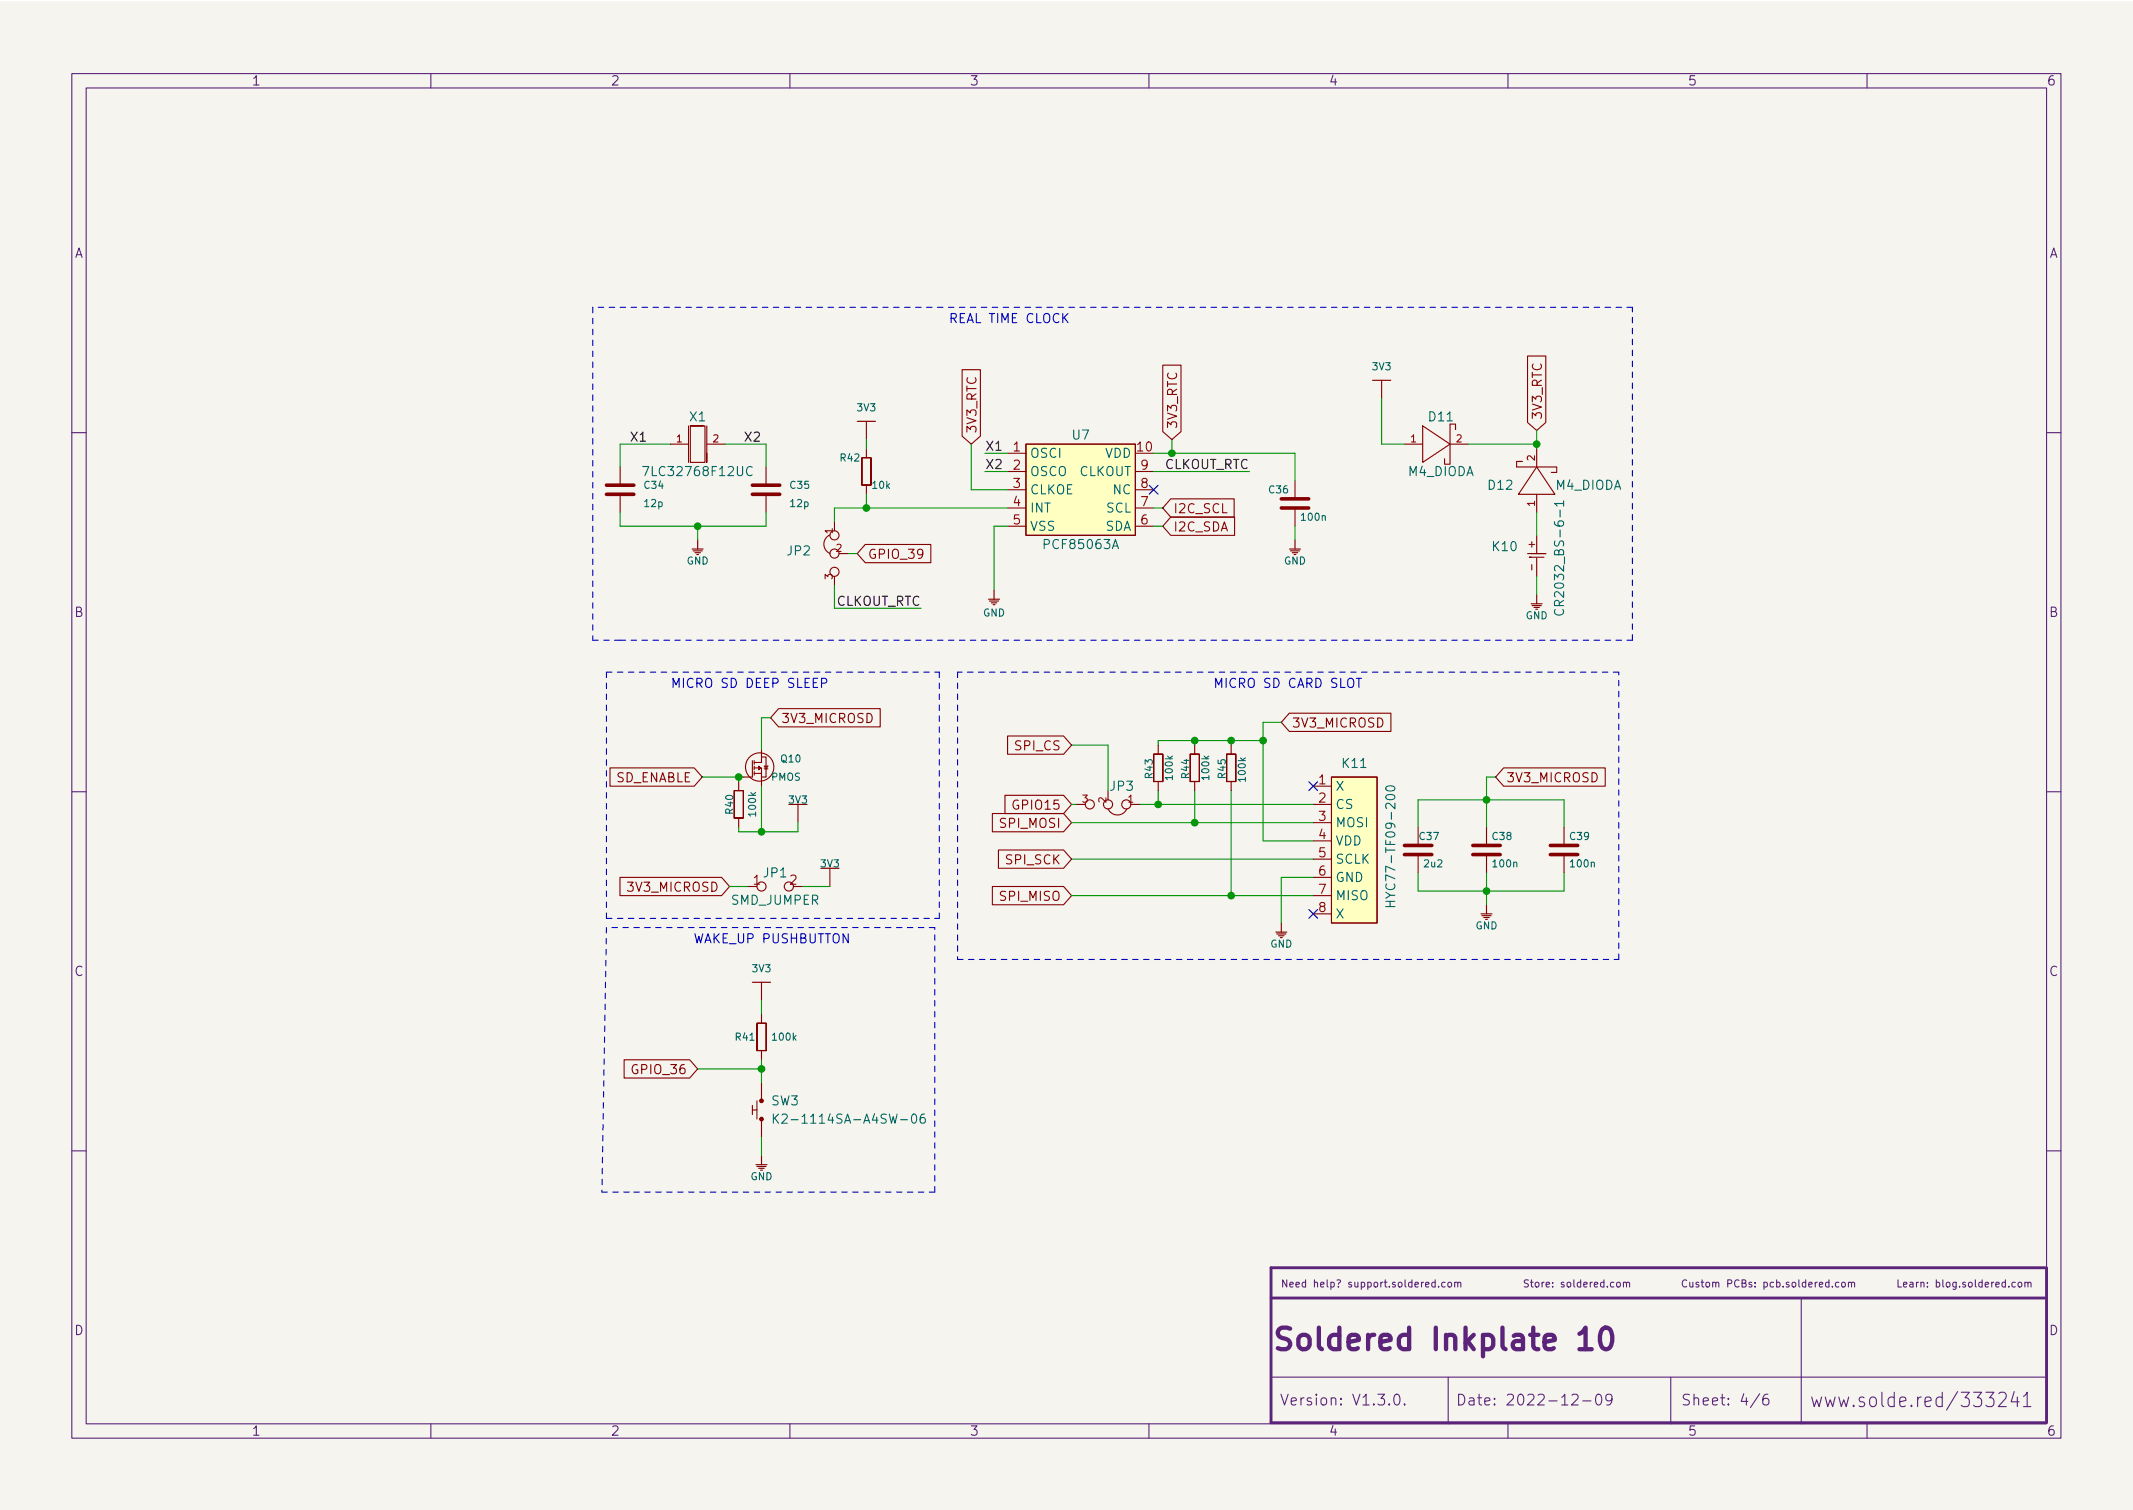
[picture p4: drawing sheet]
<svg xmlns="http://www.w3.org/2000/svg" width="297mm" height="210mm" viewBox="0 0 297 210" stroke-linecap="round" stroke-linejoin="round" font-family="sans-serif">
<path d="M0 .2h297v210.1h-297z" fill="#f5f4ef" stroke="#f5f4ef" stroke-width=".14"/>
<g fill="none" stroke="#5b2379" stroke-width=".15">
<path d="M10 10.2h277v190.1h-277zM12 12.2h273v186.1h-273zM60 10.2v2M110 10.2v2M160 10.2v2M210 10.2v2M260 10.2v2M10 60.2h2M285 60.2h2M10 110.2h2M285 110.2h2M10 160.2h2"/>
<path d="M199.9 178.6l-.3-.1-.2 .2 .1 .5h.4M199.9 178.2v1M200.3 179.1v.1M201.2 178.6l-.2-.1-.2 .2 .1 .5h.3M201.7 178.6l.3-.1 .1 .2v.3l-.1 .2h-.3l-.1-.2zM202.6 178.6l.1-.1 .3 .1v.6M202.6 178.5v.7M203 178.7l.1-.2 .3 .1v.6M225.2 178.6l.1-.1 .3 .1v.4v.2h-.3l-.1-.1zM226.1 178.6l.1-.1 .3 .1v.6M226.1 178.5v.7M226.5 178.7l.1-.2 .3 .1v.6"/>
<path d="M234.9 178.3a.47 .47 0 0 0-.7 .3 .47 .47 0 0 0 .5 .6l.2-.1M235.3 178.5l.1 .7h.2l.1-.1M235.7 178.5v.7M236.6 178.6l-.3-.1-.1 .2v.1l.4 .1v.3h-.4M236.9 178.5h.4M237 178.2v.9l.3 .1M237.6 178.6l.3-.1 .2 .2v.3l-.2 .2h-.3v-.2zM238.5 178.6l.1-.1 .3 .1v.6M238.5 178.5v.7M238.9 178.7l.2-.2 .2 .1 .1 .6M240.6 178.7h.5l.1-.2-.1-.2-.5-.1v1M242.2 178.3a.47 .47 0 0 0-.7 .3 .47 .47 0 0 0 .5 .6l.2-.1"/>
<path d="M242.6 178.7l.4-.1 .1-.1v-.2l-.5-.1v1h.4l.1-.1 .1-.2-.3-.2M243.9 178.6l-.2-.1-.1 .2v.1l.3 .1v.3h-.3M244.4 179.1v.1M244.4 178.6v.1M245.6 178.6l.3-.1 .2 .2-.1 .5h-.4M245.6 178.5v1M247 178.6l-.3-.1-.2 .2 .1 .5h.4M247.4 178.6l.3-.1 .2 .2-.1 .5h-.4M247.4 178.2v1M248.3 179.1v.1M249.1 178.6l-.2-.1-.2 .2 .1 .1 .3 .1v.3h-.4M249.6 178.6l.3-.1 .2 .2v.3l-.2 .2h-.3v-.2z"/>
<path d="M250.5 178.2v.9l.1 .1M251.5 178.6l-.3-.1-.2 .2 .1 .5h.4M251.5 178.2v1M251.9 178.9l.5-.1-.1-.2-.3-.1-.1 .2v.5h.4M252.8 178.5v.7M253.1 178.5l-.3 .2M253.4 178.9l.4-.1v-.2l-.3-.1-.1 .2v.5h.4M254.7 178.6l-.3-.1-.2 .2 .1 .5h.4M254.7 178.2v1M255.2 179.1v.1M256.1 178.6l-.3-.1-.2 .2 .1 .5h.4M256.5 178.6l.1-.1 .3 .1 .1 .4-.1 .2h-.3l-.1-.1z"/>
<path d="M257.4 178.6l.2-.1 .2 .1v.6M257.4 178.5v.7M257.8 178.7l.2-.2 .2 .1 .1 .6M280.6 178.6l-.2-.1-.2 .2 .1 .5h.3M281.1 178.6l.1-.1 .3 .1 .1 .4-.1 .2h-.3l-.1-.1zM282 178.6l.1-.1 .3 .1v.6M282 178.5v.7M282.4 178.7l.2-.2 .2 .1v.6M285 160.2h2M60 198.3v2M110 198.3v2M160 198.3v2"/>
<path d="M177 191.8h108M194.3 194.2a.36 .36 0 0 1 .6 .2 .77 .77 0 0 1-.4 1.2 1 1 0 0 1-.2-1.4zM195.6 195.5l.1 .1h-.1h-.1l.1-.1v.1M201.7 191.8v6.5M210 198.3v2M218.9 194.3l.2-.2 .5 .1a.41 .41 0 0 1 .1 .6l-.9 .8h1M220.4 195.1h1.2M222.4 194.2a.36 .36 0 0 1 .6 .2 .77 .77 0 0 1-.4 1.2 1 1 0 0 1-.2-1.4zM224.5 194.8l-.3 .3h-.3l-.3-.3v-.4l.2-.2 .4-.1 .2 .2a.99 .99 0 0 1-.3 1.3h-.3M232.7 191.8v6.5M245.1 194.1l-1.3 1.9M246.2 194.1a.59 .59 0 0 0-.7 .7v.5l.1 .3h.5l.2-.1v-.5l-.1-.2-.4-.1-.3 .3"/>
<path d="M250.8 180.7v17.6M260 198.3v2M270.5 194.6l-.5-.1-.4 .4v.6l.2 .3 .2 .1 .5-.1M270.5 193.9v2M272.6 193.8l-1.5 2.5M281.8 194.4l.5-.5v2M281.8 195.9h1"/>
</g>
<path d="M219.9 185.7l.6-.4 .3-.4v3M219.9 187.9h1.8M223.2 185a.71 .71 0 0 1 1.2 .4 2.34 2.34 0 0 1-.3 2.3 .71 .71 0 0 1-1.2-.4 2.34 2.34 0 0 1 .3-2.3z" fill="none" stroke="#5b2379" stroke-width=".6"/>
<path d="M284.8 176.5h-107.8v21.6h107.9M285 176.5v21.6M177 180.7h108" fill="none" stroke="#5b2379" stroke-width=".4"/>
<g fill="none" stroke="#840000" stroke-width=".15">
<path d="M95.9 59.3v5.1M96.1 59.3v5.1h2.1v-5.1h-2.1h1.8M98.4 59.3v5.1v-1.3M120.6 58.7v2.5M134 51.5h2.5v9.2l-1.2 1.1-1.3-1.1zM161.9 50.8h2.6v9.3l-1.3 1.1-1.3-1.1zM192.4 53v2.5M198.1 59.3l3.8 2.5-3.8 2.6zM202.7 59.3v.5v-.8h-.8v5.6h-.7v-.7M212.7 49.6h2.6v9.2l-1.3 1.1-1.3-1.1zM86.4 65v2.6M86.4 68.8v2.6"/>
<path d="M93.3 61.8h2.6M98.4 61.8h2.6M106.7 65v2.6M106.7 68.8v2.6M115.6 74.5a1.42 1.42 0 0 0-.9 1.3 1.42 1.42 0 0 0 .9 1.3M116.2 72.6v1.3M116.8 77.1h1.3M120 67.5l1.3 .1zM120 63.7v3.9zM120 63.7h1.3zM120.5 75.8h9.1v2.6h-9.1l-1.1-1.3zM120.6 62.5v1.2"/>
<path d="M120.6 67.6v1.2M121.3 63.7v3.9zM140.3 63.1h2.6M140.3 65.7h2.6M140.3 68.2h2.6M140.3 70.7h2.6M140.3 73.3h2.6M142.9 61.8h15.2v12.7h-15.2zM158.1 65.7h2.6M158.1 68.2h2.6M158.1 70.7h2.6M158.1 73.3h2.6"/>
<path d="M163 69.5h8.9v2.5h-8.9l-1.1-1.3zM163 72h8.9v2.5h-8.9l-1.1-1.2zM180.3 66.9v2.6M180.3 70.7v2.6M195.6 61.8h2.5M201.9 61.8h2.6M211.5 64.3h.5h-.8v.7h5.6v.8h-.8M212.7 77.1h2.6h-2.1M213.2 77.6h-.2h2M214 65l2.5 3.8h-5zM214 62.5v2.5M214 68.8v2.6"/>
<path d="M214 74.5v2.6M214 77.7v2.6M108.4 98.7h14.2v2.5h-14.2l-1.1-1.3zM116.2 80.3v1.2M179.5 99.3h14.2v2.5h-14.2l-1.1-1.2zM84.9 106.9h11.8l1.1 1.3-1.1 1.3h-11.8zM102.2 113.9h1.3zM102.2 110.1l.1 3.8zM102.2 110.1h1.3zM102.9 108.8v1.3M102.9 113.9v1.3M103.5 110.1v3.8z"/>
<path d="M104.8 105.9v2.3h-1.3M105 106.9h1v.8M105 105.9v.5M105 106.7v.5M105 107.4v.5M105 107.7h1M105.7 106.7l.2 .2-.2 .3zM106 105.4h.7v2.8h-.7M106 104.4v1.8h-1M106 107.7v1.8M106.4 106.7h.5l-.2 .4zM106.4 107.1h.5"/>
<path d="M111.1 112v2.5M138.2 113.3h9.9l1.1 1.2-1.1 1.3h-9.9zM139 118.4h9.1l1.1 1.2-1.1 1.3h-9.1zM139.9 110.7h8.2l1.1 1.3-1.1 1.3h-8.2zM140.3 102.5h7.8l1.1 1.3-1.1 1.2h-7.8zM149.9 112h1.2M154.3 110.1v1.3M154.3 112.6a1.42 1.42 0 0 0 1.3 .9 1.42 1.42 0 0 0 1.3-.9M157.5 112h1.2M160.7 108.8h1.2zM160.7 105v3.8zM160.7 105h1.2z"/>
<path d="M161.3 103.8v1.2M161.3 108.8v1.3M161.9 105l.1 3.8zM165.7 108.8h1.3zM165.7 105l.1 3.8zM165.7 105h1.3zM166.4 103.8v1.2M166.4 108.8v1.3M167 105v3.8zM170.8 108.8h1.3zM170.8 105v3.8zM170.8 105h1.3z"/>
<path d="M171.4 103.8v1.2M171.4 108.8v1.3M172.1 105v3.8zM182.9 109.5h2.5M182.9 112h2.5M182.9 114.5h2.5M182.9 117.1h2.5M182.9 119.6h2.5M185.4 108.2h6.4v20.3h-6.4zM197.5 115.2v2.5M197.5 119v2.5M207 115.2v2.5"/>
<path d="M207 119v2.5M209.4 106.9h14.1v2.6h-14.1l-1.1-1.3zM217.8 115.2v2.5M217.8 119v2.5M86.3 122.2h14.2l1.1 1.2-1.1 1.3h-14.2zM104.1 123.4h1.3M106 136.8v2.5M110.5 123.4h1.3M115.6 120.9v2.5M138.2 123.4h9.9l1.1 1.3-1.1 1.3h-9.9zM182.9 122.2h2.5M182.9 124.7h2.5"/>
<path d="M182.9 127.2h2.5M86.9 147.6h9.1l1.2 1.2-1.2 1.3h-9.1zM104.8 153.9v1.3M104.8 154.6h.6M105.4 146.3h1.3zM105.4 142.5v3.8zM105.4 142.5h1.3zM105.4 153.3v2.5M106 141.2v1.3M106 146.3v1.3M106 150.7v2.6M106 155.8v2.6"/>
<path d="M106.7 142.5v3.8z"/>
<circle cx="116.2" cy="79.6" r=".63"/>
<circle cx="116.2" cy="74.5" r=".63"/>
<circle cx="116.2" cy="77.1" r=".63"/>
<circle cx="105.8" cy="106.8" r="1.97"/>
<circle cx="151.8" cy="112" r=".63"/>
<circle cx="154.3" cy="112" r=".63"/>
<circle cx="156.8" cy="112" r=".63"/>
<circle cx="106" cy="123.4" r=".63"/>
<circle cx="109.9" cy="123.4" r=".63"/>
</g>
<g fill="#ffffc2" stroke="#ffffc2" stroke-width=".14">
<path d="M185.4 108.2h6.4v20.3h-6.4z"/>
<path d="M142.9 61.8h15.2v12.7h-15.2z"/>
</g>
<g fill="none" stroke="#006464" stroke-width=".15">
<path d="M89.5 65h.9l-.6 1.2M104.7 65.1a.51 .51 0 0 0-.6 0 .51 .51 0 0 0-.1 .6 .48 .48 0 0 0 .2 .5 .48 .48 0 0 0 .5-.1M217.7 70.1h-1.2l.3 .4M217.7 69.7v.8M216.6 84.9a.51 .51 0 0 0 0 .6 .51 .51 0 0 0 .6 .2 .48 .48 0 0 0 .5-.3 .48 .48 0 0 0-.1-.5M193.1 109.5l.4-.1 .5 .1 .2 .1v.2a.79 .79 0 0 1-1.2 0zM193 126.2h1.2M193 125.5h1.2M193.6 125.5v.7M107.7 155.1v1.3M107.9 155.7l.5 .7M108.4 155.1l-.7 .8"/>
<path d="M108.9 155.2l.2-.1h.3l.2 .1v.3v.2l-.8 .7h.8M127 155.2l.4-.1a.79 .79 0 0 1 0 1.3l-.3-.1-.1-.1-.1-.6zM128.7 155.1a.5 .5 0 0 0-.6 .6v.5l.2 .1 .3 .1 .2-.1 .1-.4-.2-.2-.3-.1-.3 .3"/>
</g>
<g fill="none" stroke="#840000" stroke-width=".16">
<path d="M119.4 58.7h2.5M191.1 53h2.6M96.4 76.4h1.5M96.5 76.7h1.3M96.8 77h.7M97.2 75.2v1.2M179.6 76.4h1.5M179.7 76.7h1.3M180 77h.7M180.3 75.2v1.2M137.7 83.4h1.5M137.8 83.7h1.3"/>
<path d="M138 83.9h.8M138.3 84.2h.3M138.4 82.2v1.2M213.2 84.1h1.6M213.4 84.3h1.2M213.6 84.6h.8M214 82.8v1.3M109.9 112h2.5M104.8 136.8h2.5M114.3 120.9h2.5M177.7 129.8h1.5M177.8 130h1.3"/>
<path d="M178.1 130.3h.7M178.4 128.5v1.3M206.2 127.2h1.6M206.4 127.5h1.2M206.6 127.8h.8M207 126v1.2M105.3 162.2h1.5M105.4 162.4h1.3M105.7 162.7h.7M106 160.9v1.3"/>
</g>
<path d="M84.5 68.8h3.8M84.5 67.6h3.8M104.8 68.8h3.8M104.8 67.6h3.8M178.4 70.7h3.8M178.4 69.5h3.8M195.6 119h3.8M195.6 117.7h3.8M205.1 119h3.8M205.1 117.7h3.8M215.9 119h3.8M215.9 117.7h3.8" fill="none" stroke="#840000" stroke-width=".5"/>
<g fill="#840000" stroke="#840000" stroke-width=".15">
<circle cx="106" cy="155.8" r=".25"/>
<circle cx="106" cy="153.3" r=".25"/>
</g>
<path d="M148.2 44.2l.5 .7M148.7 43.7l-.7 .7M114.4 95.1h.6l.1-.2v-.3l-.2-.1h-.5v1.2M188.9 94.5h.7M189.2 94.5v1.2" fill="none" stroke="#0000c2" stroke-width=".15"/>
<g fill="none" stroke="#0000c2" stroke-width=".15" stroke-dasharray=".8 .8">
<path d="M82.5 42.8v46.3M227.3 42.8h-144.8M82.5 89.1h3.9M84.5 93.6v34.3M84.5 93.6h46.3M86.4 89.1h140.9M133.3 93.6v40M225.4 93.6h-92.1M227.3 89.1v-46.3M84.5 129.2l-.7 36.8M84.5 127.9h46.3M130.2 129.2h-45.7"/>
<path d="M130.8 127.9v-34.3M133.3 133.6h92.1M225.4 133.6v-40M83.8 166h4.5M88.3 166h41.9M130.2 166v-36.8"/>
</g>
<g fill="none" stroke="#009600" stroke-width=".15">
<path d="M192.4 55.5v6.3h3.2M214 59.9v2.6M86.4 71.4v1.9h20.3v-1.9M93.3 61.8h-6.9v3.2M97.2 73.3v1.9M101 61.8h5.7v3.2M118.1 77.1h1.3M120.6 61.2v1.3M120.6 68.8v1.9M135.3 61.8v6.4h5M137.2 65.7h3.1M137.2 63.1h3.1"/>
<path d="M140.3 73.3h-1.9v8.9M140.3 70.7h-24.1v1.9M160.7 73.3h1.2M160.7 70.7h1.2M160.7 65.7h13.3M160.7 63.1h19.6v3.8M163.2 61.2v1.9M180.3 73.3v1.9M204.5 61.8h9.5M214 71.4v3.1M107.3 99.9h-1.3v4.5M116.2 81.5v3.2h12.1"/>
<path d="M214 80.3v2.5M97.8 108.2h5.7M102.9 108.2v.6M106 109.5v6.3M111.1 114.5v1.3h-8.2v-.6M149.2 114.5h33.7M149.2 103.8h5.1v6.3M149.2 112h.7M149.2 119.6h33.7M158.7 112h24.2M161.3 110.1v1.9M166.4 103.1v.7"/>
<path d="M166.4 110.1v4.4M171.4 103.1v.7M171.4 110.1v14.6M175.9 103.1h-14.6v.7M178.4 100.6h-2.5v16.5h7M197.5 115.2v-3.8h20.3v3.8M208.3 108.2h-1.3v7M101.6 123.4h2.5M106 139.3v1.9M111.8 123.4h3.8M149.2 124.7h33.7M182.9 122.2h-4.5v6.3"/>
<path d="M197.5 121.5v2.6h20.3v-2.6M207 121.5v4.5M97.2 148.8h8.8M106 147.6v3.1M106 158.4v2.5"/>
</g>
<path d="M160 67.6l1.3 1.2M161.3 67.6l-1.3 1.2M182.3 108.9l1.2 1.2M183.5 108.9l-1.2 1.2M182.3 126.6l1.2 1.3M183.5 126.6l-1.2 1.3" fill="none" stroke="#000084" stroke-width=".15"/>
<g fill="#009600" stroke="#009600" stroke-width=".15">
<circle cx="161.3" cy="112" r=".46"/>
<circle cx="97.2" cy="73.3" r=".46"/>
<circle cx="120.6" cy="70.7" r=".46"/>
<circle cx="207" cy="124.1" r=".46"/>
<circle cx="207" cy="111.4" r=".46"/>
<circle cx="214" cy="61.8" r=".46"/>
<circle cx="163.2" cy="63.1" r=".46"/>
<circle cx="171.4" cy="103.1" r=".46"/>
<circle cx="166.4" cy="114.5" r=".46"/>
<circle cx="171.4" cy="124.7" r=".46"/>
<circle cx="175.9" cy="103.1" r=".46"/>
<circle cx="166.4" cy="103.1" r=".46"/>
<circle cx="102.9" cy="108.2" r=".46"/>
<circle cx="106" cy="115.8" r=".46"/>
<circle cx="106" cy="148.8" r=".46"/>
</g>
<text font-size="4.2" fill="#5b2379" x="177" y="188">Soldered Inkplate 10</text>
<g font-size="2.8" fill="#5b2379">
<text x="252" y="196">www.solde.red/</text>
<text x="272.8" y="196">333241</text>
</g>
<g font-size="2.1" fill="#5b2379">
<text x="178.2" y="195.7">Version: V1.3.0.</text>
<text x="202.7" y="195.7">Date: 2022-12-09</text>
<text x="234" y="195.7">Sheet: 4/6</text>
</g>
<g font-size="1.8" fill="#5b2379">
<text x="35" y="11.9">1</text>
<text x="85" y="11.9">2</text>
<text x="135" y="11.9">3</text>
<text x="185" y="11.9">4</text>
<text x="235" y="11.9">5</text>
<text x="285" y="11.9">6</text>
<text x="10.3" y="35.9">A</text>
<text x="285.3" y="35.9">A</text>
<text x="10.3" y="85.9">B</text>
<text x="285.3" y="85.9">B</text>
<text x="10.3" y="135.9">C</text>
<text x="285.3" y="135.9">C</text>
<text x="10.3" y="185.9">D</text>
<text x="285.3" y="185.9">D</text>
<text x="35" y="199.9">1</text>
<text x="85" y="199.9">2</text>
<text x="135" y="199.9">3</text>
<text x="185" y="199.9">4</text>
<text x="235" y="199.9">5</text>
<text x="285" y="199.9">6</text>
</g>
<g font-size="1.8" fill="#0000c2">
<text x="132.1" y="45">REAL TIME CLOCK</text>
<text x="93.3" y="95.8">MICRO SD DEEP SLEEP</text>
<text x="168.9" y="95.8">MICRO SD CARD SLOT</text>
<text x="96.5" y="131.3">WAKE_UP PUSHBUTTON</text>
</g>
<g font-size="1.8" fill="#006464">
<text x="96.1" y="58.7">X1</text>
<text x="199" y="58.7">D11</text>
<text x="143.4" y="63.7">OSCI</text>
<text x="149.4" y="61.2">U7</text>
<text x="153.9" y="63.7">VDD</text>
<text x="90.2" y="66.3">7LC32768F12UC</text>
<text x="143.4" y="66.3">OSCO</text>
<text x="143.4" y="68.8">CLKOE</text>
<text x="143.4" y="71.4">INT</text>
<text x="150.2" y="66.3">CLKOUT</text>
<text x="154.1" y="71.4">SCL</text>
<text x="155.1" y="68.8">NC</text>
<text x="196.1" y="66.3">M4_DIODA</text>
<text x="207.3" y="68.2">D12</text>
<text x="216.6" y="68.2">M4_DIODA</text>
<text x="109.7" y="77.3">JP2</text>
<text x="143.4" y="73.9">VSS</text>
<text x="145.6" y="76.4">PCF85063A</text>
<text x="153.9" y="73.9">SDA</text>
<text x="207.9" y="76.7">K10</text>
<text x="217.8" y="84.2" transform="rotate(-90 217.8 84.2)">CR2032_BS-6-1</text>
<text x="187" y="106.9">K11</text>
<text x="154.6" y="110.1">JP3</text>
<text x="185.9" y="110.1">X</text>
<text x="185.9" y="112.6">CS</text>
<text x="185.9" y="115.2">MOSI</text>
<text x="185.9" y="117.7">VDD</text>
<text x="101.8" y="126">SMD_JUMPER</text>
<text x="106.4" y="122.2">JP1</text>
<text x="185.9" y="120.3">SCLK</text>
<text x="185.9" y="122.8">GND</text>
<text x="185.9" y="125.3">MISO</text>
<text x="194.3" y="124.8" transform="rotate(-90 194.3 124.8)">HYC77-TF09-200</text>
<text x="185.9" y="127.9">X</text>
<text x="107.4" y="153.9">SW3</text>
<text x="109.5" y="156.5">K2-1114SA-A4SW-06</text>
</g>
<g font-size="1.8" fill="#840000">
<text x="163.9" y="59.8" transform="rotate(-90 163.9 59.8)">3V3_RTC</text>
<text x="214.7" y="58.5" transform="rotate(-90 214.7 58.5)">3V3_RTC</text>
<text x="136" y="60.4" transform="rotate(-90 136 60.4)">3V3_RTC</text>
<text x="163.4" y="71.5">I2C_SCL</text>
<text x="120.8" y="77.8">GPIO_39</text>
<text x="163.4" y="74">I2C_SDA</text>
<text x="108.7" y="100.7">3V3_MICROSD</text>
<text x="179.9" y="101.3">3V3_MICROSD</text>
<text x="141.5" y="104.5">SPI_CS</text>
<text x="85.6" y="108.9">SD_ENABLE</text>
<text x="141.4" y="112.7">GPIO15</text>
<text x="209.7" y="108.9">3V3_MICROSD</text>
<text x="139.4" y="115.3">SPI_MOSI</text>
<text x="87.7" y="124.2">3V3_MICROSD</text>
<text x="139.4" y="125.4">SPI_MISO</text>
<text x="140.2" y="120.4">SPI_SCK</text>
<text x="88.4" y="149.6">GPIO_36</text>
</g>
<g font-size="1.8" fill="#0f0f0f">
<text x="87.6" y="61.5">X1</text>
<text x="103.5" y="61.5">X2</text>
<text x="137.2" y="65.3">X2</text>
<text x="137.2" y="62.8">X1</text>
<text x="162" y="65.3">CLKOUT_RTC</text>
<text x="116.3" y="84.4">CLKOUT_RTC</text>
</g>
<g font-size="1.8" fill="#a90000">
<text x="141.1" y="62.9">1</text>
<text x="141.1" y="65.4">2</text>
<text x="158.4" y="62.9">10</text>
<text x="158.9" y="65.4">9</text>
<text x="141.1" y="67.9">3</text>
<text x="141.1" y="70.5">4</text>
<text x="158.9" y="70.5">7</text>
<text x="158.9" y="67.9">8</text>
<text x="141.1" y="73">5</text>
<text x="158.9" y="73">6</text>
<text x="183.7" y="109.2">1</text>
<text x="183.7" y="111.8">2</text>
<text x="183.7" y="114.3">3</text>
<text x="183.7" y="116.8">4</text>
<text x="183.7" y="119.4">5</text>
<text x="104.9" y="123.2">1</text>
<text x="110" y="123.2">2</text>
<text x="183.7" y="121.9">6</text>
<text x="183.7" y="124.5">7</text>
<text x="183.7" y="127">8</text>
</g>
<g font-size="1.4" fill="#006464">
<text x="191.2" y="51.5">3V3</text>
<text x="119.4" y="57.3">3V3</text>
<text x="117.1" y="64.2">R42</text>
<text x="89.8" y="68.1">C34</text>
<text x="89.8" y="70.6">12p</text>
<text x="110.1" y="68.1">C35</text>
<text x="110.1" y="70.6">12p</text>
<text x="121.5" y="68.1">10k</text>
<text x="176.8" y="68.7">C36</text>
<text x="181.3" y="72.5">100n</text>
<text x="95.6" y="78.6">GND</text>
<text x="178.8" y="78.6">GND</text>
<text x="136.9" y="85.8">GND</text>
<text x="212.4" y="86.2">GND</text>
<text x="108.8" y="106.2">Q10</text>
<text x="102.1" y="113.3" transform="rotate(-90 102.1 113.3)">R40</text>
<text x="105.3" y="113.6" transform="rotate(-90 105.3 113.6)">100k</text>
<text x="107.4" y="108.7">PMOS</text>
<text x="109.9" y="111.9">3V3</text>
<text x="160.5" y="108.3" transform="rotate(-90 160.5 108.3)">R43</text>
<text x="163.3" y="108.5" transform="rotate(-90 163.3 108.5)">100k</text>
<text x="165.6" y="108.3" transform="rotate(-90 165.6 108.3)">R44</text>
<text x="168.4" y="108.5" transform="rotate(-90 168.4 108.5)">100k</text>
<text x="170.7" y="108.3" transform="rotate(-90 170.7 108.3)">R45</text>
<text x="173.5" y="108.7" transform="rotate(-90 173.5 108.7)">100k</text>
<text x="197.7" y="117">C37</text>
<text x="207.9" y="117">C38</text>
<text x="218.7" y="117">C39</text>
<text x="114.3" y="120.8">3V3</text>
<text x="198.4" y="120.8">2u2</text>
<text x="208" y="120.8">100n</text>
<text x="218.8" y="120.8">100n</text>
<text x="176.9" y="131.9">GND</text>
<text x="205.5" y="129.4">GND</text>
<text x="104.8" y="135.4">3V3</text>
<text x="102.5" y="144.9">R41</text>
<text x="107.7" y="144.9">100k</text>
<text x="104.5" y="164.3">GND</text>
</g>
<g font-size="1.4" fill="#a90000">
<text x="94.2" y="61.6">1</text>
<text x="99.3" y="61.6">2</text>
<text x="196.5" y="61.6">1</text>
<text x="202.8" y="61.6">2</text>
<text x="213.7" y="64.1" transform="rotate(-90 213.7 64.1)">2</text>
<text x="213.7" y="70.5" transform="rotate(-90 213.7 70.5)">1</text>
<text x="116" y="74.3" transform="rotate(-90 116 74.3)">1</text>
<text x="116.5" y="76.8">2</text>
<text x="213.7" y="76.2" transform="rotate(-90 213.7 76.2)">+</text>
<text x="116" y="80.6" transform="rotate(-90 116 80.6)">3</text>
<text x="213.7" y="79.2" transform="rotate(-90 213.7 79.2)">-</text>
<text x="150.7" y="111.8">3</text>
<text x="154.1" y="111.8" transform="rotate(-90 154.1 111.8)">2</text>
<text x="157.1" y="111.8">1</text>
</g>
<g font-size="1.4" fill="#5b2379">
<text x="178.3" y="179.3">Need help? support.soldered.com</text>
<text x="212" y="179.3">Store: soldered.com</text>
<text x="264" y="179.3">Learn: blog.soldered.com</text>
</g>
</svg>
